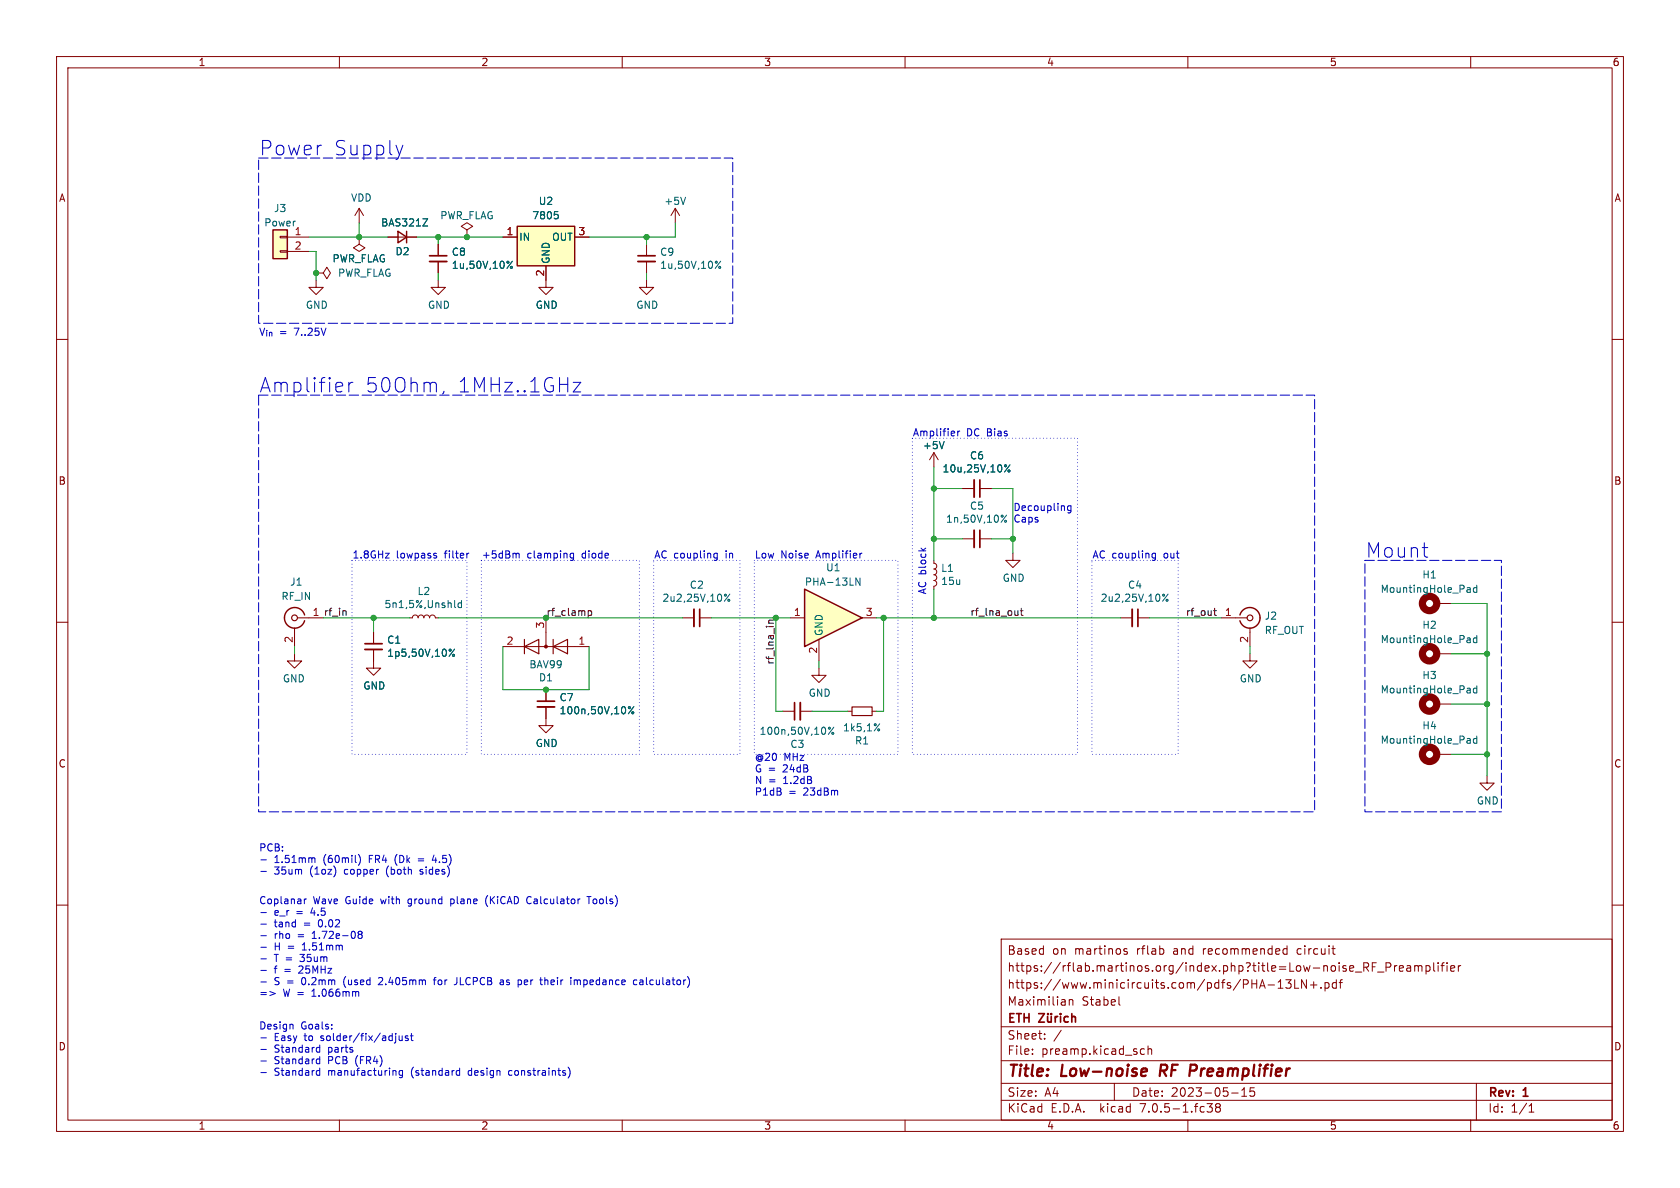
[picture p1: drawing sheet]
<svg xmlns="http://www.w3.org/2000/svg" width="297mm" height="210mm" viewBox="0 0 297 210" stroke-linecap="round" stroke-linejoin="round" font-family="sans-serif">
<g fill="none" stroke="#840000" stroke-width=".18">
<path d="M10 10h277v190h-277zM12 12h273v186h-273zM60 10v2M110 10v2M160 10v2M210 10v2M260 10v2M10 60h2M55.9 48.3h1.2l.7-1.1 .6 1.1-.6 1-.7-1M55.9 48.3h.1M63.5 41.9v1.3l1 .6-1 .7-1-.7 1-.6M63.5 41.9h.1"/>
<path d="M77.5 49.5v1.3h1.2l-1.2 1.3-1.3-1.3h1.3M96.5 49.5v1.3h1.3l-1.3 1.3-1.3-1.3h1.3M114.3 49.5v1.3h1.3l-1.3 1.3-1.3-1.3h1.3M285 60h2M10 110h2M52.1 115.6v1.2h-1.3l1.3 1.3 1.2-1.3h-1.2M52.1 111v3.3M52.6 109.2h4.5M66 114.8v3.3h1.3l-1.3 1.3-1.2-1.3h1.2M66 111.8v2M72.4 109.2h.5l.2-.3 .3-.2 .4 .2 .1 .3 .2-.3 .3-.2 .4 .2 .1 .3 .2-.3 .4-.2 .3 .2 .1 .3 .2-.3 .4-.2 .3 .2 .2 .3h.5M88.9 114.3h15.2"/>
<path d="M96.5 109.2v5.1M144.8 118.1v1.3h1.2l-1.2 1.3-1.3-1.3h1.3M254 106.7h2.5M254 115.6h2.5M285 110h2M138.4 125.7h2.1M141.5 125.7h2M149.9 125.7h.7M154.2 125.7h.7M254 124.5h2.5M254 133.4h2.5M262.9 137.2v1.2h1.3l-1.3 1.3-1.3-1.3h1.3"/>
<path d="M10 160h2M285 160h2M177 166h108v32h-108zM189 176.7v1M189 176.8l.2-.1 .4 .1 .1 .9M197.8 176.2v1.3l.2 .2M199.2 167.8l-.3-.1-.2 .2v.2l.5 .2v.3h-.5M205.5 167.7l.2 .3v.4l-.2 .3M224.2 174.1h1.1M226 174.7h.8M226 173.6l.4-.4v1.5M227.3 173.2h.9l-.5 .6 .5 .1v.7l-.2 .1h-.5l-.2-.1"/>
<path d="M227.5 167.8l-.4-.1-.3 .3v.4l.2 .2h.5M227.5 167.2v1.5M228.9 173.2v1.5h.7M231 173.2v1.5l-.9-1.5v1.5M231.7 174.1h1.1M232.2 173.6v1.1M233.5 174.6v.1M234.2 173.8l.5-.1 .3 .3v.4l-.2 .2h-.6M234.2 173.7v1.5M235.5 167.7h.5M235.7 167.2v1.3l.3 .2M236.2 173.8l-.4-.1-.3 .3v.4l.2 .2h.5"/>
<path d="M236.2 173.2v1.5M236.7 173.7h.6M237.3 173.2l-.3 .2v1.3M242.6 170.9h.5M243.3 170.2h-.7v1.5M243.5 171.8h1.2M245 171l.7-.1 .2-.2-.1-.4-.2-.1h-.6v1.5M246.5 170.7v1M247 170.7l-.3 .1-.2 .2M247.4 171.2l.7-.1-.1-.3-.4-.1-.2 .2 .1 .7h.5M248.7 170.8h.6l.1 .9M249.4 171.1h-.5a.29 .29 0 0 0-.2 .3 .29 .29 0 0 0 .2 .3l.5-.1"/>
<path d="M250.1 170.8l.4-.1 .2 .2M250.1 170.7v1M250.7 170.9l.3-.2 .3 .1 .1 .9M250.7 170.9v.8M252.1 170.8l.4-.1 .3 .3v.4l-.1 .2h-.6M252.1 170.7v1.5M253.5 170.2v1.3l.2 .2M254.2 170.2v.1M254.2 170.7v1M254.7 170.7h.6M255.3 170.2l-.3 .2v1.3M255.8 170.2v.1"/>
<path d="M255.8 170.7v1M256.5 171.2l.7-.1-.1-.3-.4-.1-.2 .2v.7h.6M257.8 170.7v1M258.2 170.7l-.2 .1-.2 .2M60 198v2M110 198v2M160 198v2M177 194.5h108M177 191.5h108M177 187.5h108M177 181.5h108M182.5 186.3v.1"/>
<path d="M182.5 185.5v.1M184.7 183.6v.1M184.7 182.8v.1M187.6 182.1l-1.3 2M197 191.5v3M202.3 185.5l-.4-.1-.3 .3v.4l.1 .2h.6M203 185.5l.2-.1 .3 .1 .1 .9M203 184.9v1.5M210 198v2M213.4 195.1h.9l-.5 .6 .4 .1v.7l-.2 .1h-.4l-.2-.1M215.2 195.7l-.3-.2 .3-.4 .4 .1 .1 .2-.2 .3M215.2 195.7l-.3 .3v.3l.3 .3 .4-.1 .1-.2v-.4l-.2-.2"/>
<path d="M215.2 195.7h.3M217.7 193.2h1.2M219.5 193.8h.9M219.5 192.7l.5-.4v1.5M221 192.3v.7l.2-.1h.5l.1 .6-.3 .3-.5-.1M260 198v2M261 191.5v6.5M270.3 196.6h.9M270.3 195.5l.4-.4v1.5"/>
</g>
<path d="M202.1 188.9l.6 .1v.4l-.9 .1M202.6 190.1l-.6 .1" fill="none" stroke="#840000" stroke-width=".4"/>
<g fill="none" stroke="#840000" stroke-width=".3">
<path d="M64.5 113.8h3.1M140.5 124.2v3.1M183.6 179.2h1l-1 1.5h1M185.2 179.7l.1 .9 .3 .1 .2-.2M185.3 179.2v.1M185.8 179.2v.1M185.8 179.7v1M186.6 179.7v1M187 179.7l-.3 .1-.1 .2M187.5 179.2v.1M187.5 179.7v1M188.8 179.8l-.4-.1-.3 .3v.4l.2 .2h.5"/>
<path d="M189.5 179.8l.2-.1 .4 .1v.9M189.5 179.2v1.5"/>
</g>
<g fill="none" stroke="#006464" stroke-width=".18">
<path d="M79.5 114.8h.1l.2 .1-.2 .2h-.1M80.4 114.8l-1 1.2M80.4 107.2l.2 .2M81.6 106.1v1.3M81.6 106.6h-.4l-.2 .2 .1 .6h.5M259.5 103.9h.2l.2 .2v.6M259.5 112.8h.2l.2 .1v.7M259.9 104.7h-.4M259.9 104.2h-.4M259.9 113.5l-.4 .1M259.9 113.1h-.4M261.1 103.9h-.4l-.2 .2 .1 .6h.5"/>
<path d="M261.1 103.4v1.3M261.1 112.3v1.3M261.1 112.8h-.4l-.2 .2 .1 .5h.5M147.4 128.5l-1 1.3M155.3 128.8l.2 .2-.2 .2M155.5 127.9l-1 1.3M259.5 121.7h.2l.2 .1v.7M259.5 130.5h.2l.2 .2v.7M259.9 122.4l-.4 .1M259.9 122h-.4M259.9 131.3l-.4 .1M259.9 130.8l-.4 .1"/>
<path d="M261.1 121.2v1.3M261.1 130.1v1.3M261.1 121.7h-.4l-.2 .2 .1 .5h.5M261.1 130.6l-.4-.1-.2 .3 .1 .5h.5"/>
<circle cx="80.2" cy="115.8" r=".18"/>
<circle cx="146.6" cy="128.7" r=".18"/>
<circle cx="147.2" cy="129.6" r=".18"/>
</g>
<g fill="none" stroke="#840000" stroke-width="1.3">
<circle cx="252.7" cy="115.6" r="1.27"/>
<circle cx="252.7" cy="106.7" r="1.27"/>
<circle cx="252.7" cy="124.5" r="1.27"/>
<circle cx="252.7" cy="133.3" r="1.27"/>
</g>
<path d="M64.5 114.8h3.1M141.5 124.2v3.1" fill="none" stroke="#840000" stroke-width=".33"/>
<path d="M53.8 108.7a1.81 1.81 0 0 0-2.7-1 1.81 1.81 0 0 0 0 3 1.81 1.81 0 0 0 2.7-1" fill="none" stroke="#840000" stroke-width=".25"/>
<g fill="none" stroke="#840000" stroke-width=".2">
<path d="M92.7 113v2.6M92.7 114.3l2.5-1.3v2.6zM97.8 113v2.6M97.8 114.3l2.5-1.3v2.6zM150.6 125h3.6v1.5h-3.6z"/>
<circle cx="52.1" cy="109.2" r=".51"/>
</g>
<circle cx="96.5" cy="114.3" r=".25" fill="#840000" stroke="#840000" stroke-width=".18"/>
<path d="M142.2 104.1l10.2 5.1-10.2 5.1z" fill="#ffffc2"/>
<path d="M48.3 40.6h2.5v5.1h-2.5zM70.4 40.9l1.5 1-1.5 1zM71.9 40.9v2M91.4 40h10.2v7h-10.2zM142.2 104.1l10.2 5.1-10.2 5.1zM219.2 108.7a1.81 1.81 0 0 1 2.8-1 1.81 1.81 0 0 1 0 3 1.81 1.81 0 0 1-2.8-1" fill="none" stroke="#840000" stroke-width=".25"/>
<g fill="none" stroke="#840000" stroke-width=".18">
<path d="M63.5 36.8l-.8 1.3M63.5 36.8v2.6M63.5 36.8l.8 1.3M119.4 36.8l-.8 1.3M119.4 36.8v2.6M119.4 36.8l.7 1.3M49.5 44.3h1.3v.3h-1.3zM49.5 41.8h1.3v.2h-1.3zM50.8 41.9h3.8M50.8 44.5h3.8M55.9 49.5v1.3h1.2l-1.2 1.3-1.3-1.3h1.3M63.5 41.9h.1"/>
<path d="M68.6 41.9h5.1M77.5 43.2v2M77.5 46.2v2.1M82.5 40.6l1.1-.6-1.1-.6-1 .6 1 .6v1.3M82.5 41.9h.1M88.9 41.9h2.5M96.5 47v2.5M101.6 41.9h2.5M114.3 43.2v2M114.3 46.2v2.1M165.1 99.1v.5l.4 .1 .1 .4-.2 .3-.3 .2 .4 .1 .1 .4-.2 .4-.3 .1 .4 .2 .1 .3-.2 .4-.3 .1 .4 .2 .1 .3-.2 .4-.3 .1v.5M165.1 80l-.8 1.3"/>
<path d="M165.1 80v2.6M165.1 80l.8 1.3M170.2 86.4h2M170.2 95.3h2M173.2 86.4h2.1M173.2 95.3h2.1M179.1 97.8v1.3h1.2l-1.2 1.2-1.3-1.2h1.3M66 111.8v2M66 114.8v2M120.6 109.2h2.1M123.7 109.2h2M139.7 109.2h2.5"/>
<path d="M144.8 113v3.8M152.4 109.2h2.5M198.1 109.2h2.1M201.2 109.2h2M215.9 109.2h4.6M221 115.6v1.2h1.2l-1.2 1.3-1.3-1.3h1.3M221 111v3.3M96.5 125v3.3h1.3l-1.3 1.2-1.3-1.2h1.3M96.5 121.9v2.1"/>
</g>
<g fill="none" stroke="#006464" stroke-width=".18">
<path d="M74.8 38.7h.8l-.8 1.2h.8M98 37.4h.6M98.5 37.9l.2 .2v.3l-.2 .3M121.2 34.9l-.4 1.2M90.6 46.2l-1 1.2M127.4 46.2l-1 1.2M166.9 78l-.4 1.3M177.6 82.2h.2l.2 .1-.2 .2h-.2M178 91.1l-1 1.2M178.6 82.2l-1 1.2M79.5 114.8h.1l.2 .1-.2 .2h-.1M80.4 114.8l-1 1.2"/>
<path d="M128.1 105.1l.1-.1 .2 .2-.2 .2-.1-.1M129 105l-.9 1.3M152 102.2v1.2l-.7-1.2v1.2M205.6 105.1l.1-.1 .2 .2-.2 .2-.1-.1M206.5 105l-1 1.3M112.1 124.9l-1 1.3"/>
<circle cx="90.4" cy="47.3" r=".18"/>
<circle cx="127.2" cy="47.3" r=".18"/>
<circle cx="177.8" cy="92.1" r=".18"/>
<circle cx="178.4" cy="83.3" r=".18"/>
<circle cx="80.2" cy="115.8" r=".18"/>
<circle cx="128.8" cy="106.1" r=".18"/>
<circle cx="206.3" cy="106.1" r=".18"/>
<circle cx="111.3" cy="125.1" r=".18"/>
<circle cx="111.9" cy="126" r=".18"/>
</g>
<path d="M75.9 46.2h3.1M112.8 46.2h3M172.2 84.8v3.1M172.2 93.7v3.1M122.7 107.7v3M200.2 107.7v3M95 125h3" fill="none" stroke="#840000" stroke-width=".33"/>
<path d="M75.9 45.2h3.1M112.8 45.2h3M173.2 84.8v3.1M173.2 93.7v3.1M123.7 107.7v3M201.2 107.7v3M95 124h3" fill="none" stroke="#840000" stroke-width=".3"/>
<g fill="#ffffc2" stroke="#ffffc2" stroke-width=".18">
<path d="M48.3 40.6h2.5v5.1h-2.5z"/>
<path d="M91.4 40h10.2v7h-10.2z"/>
</g>
<circle cx="221" cy="109.2" r=".51" fill="none" stroke="#840000" stroke-width=".2"/>
<path d="M61 107.9l.2 .2v.7M104 107.9v1.3M104 108l.4-.1 .2 .3-.1 .5h-.5M135.9 110.2h.8M136.7 109.6l-.8 .1v.3l.1 .2M180 107.9v.9M180 108.7h-.1M180.4 107.9h.5M180.6 107.5v1.1l.3 .2M214.5 107.9h.5M214.7 107.5v1.1l.3 .2" fill="none" stroke="#0f0f0f" stroke-width=".18"/>
<g fill="none" stroke="#0000c2" stroke-width=".18">
<path d="M71.2 25.7l-.6 1.7M61.7 67.6v1.7M62.4 67.6a.65 .65 0 0 0-.7 .5M78.5 69.2l-.3 .4M101.3 67.6h1.4l-1.4 1.7h1.4M169.3 76.2v.9M169.7 76.2l-.4 .3M68.1 97.8h.7l-.7 .8h.7M76.8 97.8l.3 .1M76.8 98.2l.3 .1 .1 .2-.2 .1h-.2M82.9 97.8l-.4 .2M91.2 98l.2-.2 .3 .1 .1 .7"/>
<path d="M101.4 97.9l-.4-.1-.2 .2 .1 .6h.5M101.4 97.8v1l-.2 .3-.3-.1M126.8 97.9l-.4-.1-.2 .2 .1 .6h.5M126.8 97.8v1l-.2 .3-.3-.1M152 97.8v.8M152.4 97.8l-.4 .2M162.8 96.9l.5 .5M163.7 96.9l-.5 .4M189.3 89.4v1l-.2 .3-.3-.1M189.3 89.5l-.3-.1-.3 .2 .1 .6h.5M204.3 97.9l-.4-.1-.2 .2 .1 .6h.5M204.3 97.8v1l-.3 .3-.3-.1"/>
<path d="M251.4 96.8h1M252.2 98.5h.2M46.1 152h1M46.1 154h1M53.3 153.7v.8M53.8 158.9v.9M54.2 158.9l-.4 .3M55.2 151.7h.4l.1 .8M59.3 153.6l.1 .6-.2 .4M63.4 151a1.46 1.46 0 0 1 0 2M93.2 158.8v.7M102.5 158.9l-.3 .3"/>
<path d="M103.8 158.5h.7M46.1 161.3h1M46.1 163.4h1M46.1 165.4h1M46.1 167.5h1M46.1 169.5h1M46.1 171.5h1M46.1 173.6h1M47.7 175.3l1 .3-1 .4M60.3 167.1l.2 .2v.6M62.8 164.9v.8M62.9 175.3h.5v.8"/>
<path d="M63.5 165.2l-.2-.3 .2-.3h.3l.2 .3-.2 .3M63.5 165.2l-.2 .2 .1 .4 .1 .1h.3l.2-.2v-.3l-.2-.2M63.5 165.2h.3M75 173.2l.2 .2v.7M80.3 174.1h.1M88.6 173.2l-.1 .1M88.6 173.6l-.2 .2 .2 .3M91.6 174l.4 .1M91.6 173.2v1.3M92 173.2l-.4 .1M95.4 173.2h.5M95.6 172.8v1.1l.3 .2"/>
<path d="M100.9 172.8v.1M100.9 173.2v.9M112.6 173.3l-.4-.1-.2 .3 .1 .5h.5M121.8 173l.1 .5-.1 .7M46.1 183.5h1M46.1 185.5h1M46.1 187.6h1M46.1 189.6h1M51.6 181.1l.2 .1v.7M56 185.9h.5M56 185.2h.5M56 188h.5"/>
<path d="M56 187.3h.5M56 190h.5M56 189.3h.5M56.5 184.7v1.3M56.5 186.8v1.2M56.5 188.8v1.3M58.6 181.8v.1M58.6 181.1v.1M69.6 189.2l.4 .2v.7M69.9 182.7v.1M69.9 183.1v1.1l-.2 .2M70.6 183.1v.8l.3 .1 .2-.2"/>
<path d="M71.1 183.1v.9M71.2 189.3l-.4-.1-.2 .3 .1 .5h.5M71.2 189.2v1.1l-.3 .2-.3-.1M72.1 183.2l-.3-.1-.2 .2 .1 .2 .4 .1v.3h-.5M72.6 183.1h.4M72.7 182.7v1.1l.3 .2M80.7 189.8l.2 .3 .4-.1M81.3 189.3l-.4-.1-.2 .3M81.3 188.8v1.3M99.8 189.7l.2 .1-.2 .3M99.8 189.2l.1 .1M100.4 188.6a1.46 1.46 0 0 1 0 2"/>
</g>
<path d="M45.7 27.9h83.8v29.3h-83.8v-29.3M45.7 69.9h186.7v73.6h-186.7v-73.6M241.3 99.1h24.1v44.4h-24.1v-44.4" fill="none" stroke="#0000c2" stroke-width=".18" stroke-dasharray="1.7 .6"/>
<path d="M161.3 77.5h29.2v55.9h-29.2v-55.9M62.2 99.1h20.3v34.3h-20.3v-34.3M85.1 99.1h27.9v34.3h-27.9v-34.3M115.6 99.1h15.2v34.3h-15.2v-34.3M133.3 99.1h25.4v34.3h-25.4v-34.3M193 99.1h15.3v34.3h-15.3v-34.3" fill="none" stroke="#0000c2" stroke-width=".18" stroke-dasharray="0 .6"/>
<g fill="none" stroke="#009600" stroke-width=".18">
<path d="M63.5 39.4v2.5M119.4 39.4v2.5h-15.3M54.6 44.5h1.3v5M54.6 41.9h14M73.7 41.9h15.2M77.5 41.9v1.3M77.5 48.3v1.2M114.3 41.9v1.3M114.3 48.3v1.2M165.1 82.6v16.5M165.1 95.3h5.1M165.1 86.4h5.1"/>
<path d="M175.3 86.4h3.8v11.4M175.3 95.3h3.8M52.1 114.3v1.3M57.1 109.2h15.3M66 109.2v2.6M77.5 109.2h43.1M88.9 114.3v7.6h15.2v-7.6M125.7 109.2h14M137.2 109.2v16.5h1.2M144.8 116.8v1.3M154.9 109.2h43.2M156.2 109.2v16.5h-1.3"/>
<path d="M165.1 104.1v5.1M203.2 109.2h12.7M221 114.3v1.3M256.5 106.7h6.4v30.5M256.5 115.6h6.4M143.5 125.7h6.4M256.5 124.5h6.4M256.5 133.4h6.4"/>
</g>
<g fill="#009600" stroke="#009600" stroke-width=".18">
<circle cx="262.9" cy="115.6" r=".46"/>
<circle cx="262.9" cy="124.5" r=".46"/>
<circle cx="179.1" cy="95.3" r=".46"/>
<circle cx="165.1" cy="109.2" r=".46"/>
<circle cx="165.1" cy="95.3" r=".46"/>
<circle cx="165.1" cy="86.4" r=".46"/>
<circle cx="262.9" cy="133.4" r=".46"/>
<circle cx="156.2" cy="109.2" r=".46"/>
<circle cx="66" cy="109.2" r=".46"/>
<circle cx="114.3" cy="41.9" r=".46"/>
<circle cx="82.5" cy="41.9" r=".46"/>
<circle cx="63.5" cy="41.9" r=".46"/>
<circle cx="77.5" cy="41.9" r=".46"/>
<circle cx="55.9" cy="48.3" r=".46"/>
<circle cx="137.2" cy="109.2" r=".46"/>
<circle cx="96.5" cy="121.9" r=".46"/>
</g>
<g font-size="3.5" fill="#0000c2">
<text x="45.7" y="27.7">Power</text>
<text x="58.8" y="27.7">Supply</text>
<text x="45.7" y="69.6">Amplifier</text>
<text x="64.3" y="69.6">50Ohm,</text>
<text x="80.5" y="69.6">1MHz..1GHz</text>
<text x="241.3" y="98.8">Mount</text>
</g>
<g font-size="2.8" fill="#840000">
<text x="178" y="190.8">Title:</text>
<text x="187.5" y="190.8">Low-noise</text>
<text x="205.5" y="190.8">RF Preamplifier</text>
</g>
<g font-size="2.1" fill="#840000">
<text x="178" y="171.9">https://rflab.martinos.org/index.php?title=Low-noise_RF_Preamplifier</text>
<text x="178" y="168.9">Based</text>
<text x="185.9" y="168.9">on</text>
<text x="189.9" y="168.9">martinos</text>
<text x="200.9" y="168.9">rflab</text>
<text x="207.4" y="168.9">and</text>
<text x="212.7" y="168.9">recommended</text>
<text x="229.4" y="168.9">circuit</text>
<text x="178" y="177.9">Maximilian</text>
<text x="178" y="174.9">https://www.minicircuits.com/pdfs/PHA-13LN+.pdf</text>
<text x="191.2" y="177.9">Stabel</text>
<text x="178" y="183.9">Sheet:</text>
<text x="178" y="181.1">ETH</text>
<text x="178" y="186.6">File:</text>
<text x="184" y="186.6">preamp.kicad_sch</text>
<text x="178" y="196.8">KiCad</text>
<text x="178" y="194">Size:</text>
<text x="184.6" y="194">A4</text>
<text x="185.7" y="196.8">E.D.A.</text>
<text x="194.4" y="196.8">kicad</text>
<text x="200" y="194">Date:</text>
<text x="201.5" y="196.8">7.0.5-1.fc38</text>
<text x="206.9" y="194">2023-05-15</text>
<text x="263" y="194.2">Rev:</text>
<text x="263" y="196.8">Id:</text>
<text x="267" y="196.8">1/1</text>
<text x="269.2" y="194.2">1</text>
</g>
<g font-size="1.8" fill="#840000">
<text x="35" y="11.8">1</text>
<text x="85" y="11.8">2</text>
<text x="135" y="11.8">3</text>
<text x="185" y="11.8">4</text>
<text x="235" y="11.8">5</text>
<text x="285" y="11.8">6</text>
<text x="10.4" y="35.8">A</text>
<text x="285.4" y="35.8">A</text>
<text x="10.3" y="85.8">B</text>
<text x="285.3" y="85.8">B</text>
<text x="10.3" y="135.8">C</text>
<text x="285.3" y="135.8">C</text>
<text x="10.3" y="185.8">D</text>
<text x="285.3" y="185.8">D</text>
<text x="35" y="199.8">1</text>
<text x="85" y="199.8">2</text>
<text x="135" y="199.8">3</text>
<text x="185" y="199.8">4</text>
<text x="235" y="199.8">5</text>
<text x="285" y="199.8">6</text>
</g>
<g font-size="1.8" fill="#006464">
<text x="62" y="35.8">VDD</text>
<text x="46.7" y="40.2">Power</text>
<text x="48.4" y="37.7">J3</text>
<text x="67.3" y="40.2">BAS321Z</text>
<text x="77.8" y="38.9">PWR_FLAG</text>
<text x="94" y="38.9">7805</text>
<text x="95.2" y="36.4">U2</text>
<text x="117.4" y="36.4">+5V</text>
<text x="58.7" y="46.5">PWR_FLAG</text>
<text x="69.9" y="45.3">D2</text>
<text x="79.8" y="45.4">C8</text>
<text x="79.8" y="47.7">1u,50V,10%</text>
<text x="91.7" y="42.7">IN</text>
<text x="97.3" y="46.7" transform="rotate(-90 97.3 46.7)">GND</text>
<text x="97.6" y="42.7">OUT</text>
<text x="116.6" y="45.4">C9</text>
<text x="116.6" y="47.7">1u,50V,10%</text>
<text x="59.7" y="49.1">PWR_FLAG</text>
<text x="54" y="54.7">GND</text>
<text x="75.6" y="54.7">GND</text>
<text x="94.6" y="54.7">GND</text>
<text x="112.4" y="54.7">GND</text>
<text x="163.1" y="79.6">+5V</text>
<text x="166.6" y="83.7">10u,25V,10%</text>
<text x="171.4" y="81.4">C6</text>
<text x="167.2" y="92.6">1n,50V,10%</text>
<text x="171.4" y="90.3">C5</text>
<text x="146" y="101.2">U1</text>
<text x="166.3" y="101.3">L1</text>
<text x="49.7" y="106.2">RF_IN</text>
<text x="51.2" y="103.7">J1</text>
<text x="67.9" y="107.7">5n1,5%,Unshld</text>
<text x="73.7" y="105.3">L2</text>
<text x="117" y="106.5">2u2,25V,10%</text>
<text x="121.9" y="104.2">C2</text>
<text x="142.2" y="103.7">PHA-13LN</text>
<text x="166.3" y="103.6">15u</text>
<text x="177.2" y="103">GND</text>
<text x="194.5" y="106.5">2u2,25V,10%</text>
<text x="199.4" y="104.2">C4</text>
<text x="244" y="105">MountingHole_Pad</text>
<text x="251.4" y="102.4">H1</text>
<text x="68.4" y="114">C1</text>
<text x="145.6" y="112.5" transform="rotate(-90 145.6 112.5)">GND</text>
<text x="223.5" y="109.7">J2</text>
<text x="223.5" y="112.2">RF_OUT</text>
<text x="244" y="113.9">MountingHole_Pad</text>
<text x="251.4" y="111.3">H2</text>
<text x="68.4" y="116.3">1p5,50V,10%</text>
<text x="93.5" y="118.3">BAV99</text>
<text x="49.9" y="120.8">GND</text>
<text x="64.2" y="122.1">GND</text>
<text x="95.2" y="120.6">D1</text>
<text x="98.9" y="124.1">C7</text>
<text x="142.9" y="123.3">GND</text>
<text x="219.1" y="120.8">GND</text>
<text x="244" y="122.7">MountingHole_Pad</text>
<text x="251.4" y="120.2">H3</text>
<text x="98.9" y="126.4">100n,50V,10%</text>
<text x="134.2" y="130.1">100n,50V,10%</text>
<text x="149" y="129.5">1k5,1%</text>
<text x="151.1" y="131.8">R1</text>
<text x="244" y="131.6">MountingHole_Pad</text>
<text x="251.4" y="129.1">H4</text>
<text x="94.6" y="132.2">GND</text>
<text x="139.7" y="132.4">C3</text>
<text x="261" y="142.4">GND</text>
</g>
<g font-size="1.8" fill="#a90000">
<text x="52" y="41.7">1</text>
<text x="89.5" y="41.7">1</text>
<text x="102.2" y="41.7">3</text>
<text x="52" y="44.2">2</text>
<text x="96.3" y="48.9" transform="rotate(-90 96.3 48.9)">2</text>
<text x="51.8" y="113.7" transform="rotate(-90 51.8 113.7)">2</text>
<text x="96.3" y="111.2" transform="rotate(-90 96.3 111.2)">3</text>
<text x="140.3" y="109">1</text>
<text x="153" y="109">3</text>
<text x="216.5" y="109">1</text>
<text x="220.7" y="113.7" transform="rotate(-90 220.7 113.7)">2</text>
<text x="89.5" y="114">2</text>
<text x="102.2" y="114">1</text>
<text x="144.5" y="115.6" transform="rotate(-90 144.5 115.6)">2</text>
</g>
<g font-size="1.8" fill="#0000c2">
<text x="45.7" y="59.4">V_{in}</text>
<text x="49.3" y="59.4">=</text>
<text x="52" y="59.4">7..25V</text>
<text x="161.3" y="77.2">Amplifier</text>
<text x="170.8" y="77.2">DC Bias</text>
<text x="179.1" y="90.4">Decoupling</text>
<text x="179.1" y="92.5">Caps</text>
<text x="62.2" y="98.8">1.8GHz</text>
<text x="70" y="98.8">lowpass</text>
<text x="78.6" y="98.8">filter</text>
<text x="85.1" y="98.8">+5dBm</text>
<text x="93.1" y="98.8">clamping</text>
<text x="102.8" y="98.8">diode</text>
<text x="115.6" y="98.8">AC coupling</text>
<text x="128.2" y="98.8">in</text>
<text x="133.3" y="98.8">Low</text>
<text x="138" y="98.8">Noise</text>
<text x="144.2" y="98.8">Amplifier</text>
<text x="193" y="98.8">AC coupling</text>
<text x="205.7" y="98.8">out</text>
<text x="163.8" y="105.2" transform="rotate(-90 163.8 105.2)">AC block</text>
<text x="133.3" y="134.6">@20</text>
<text x="133.3" y="136.6">G =</text>
<text x="138.4" y="136.6">24dB</text>
<text x="138.5" y="134.6">MHz</text>
<text x="133.3" y="138.7">N =</text>
<text x="133.3" y="140.7">P1dB</text>
<text x="138.4" y="138.7">1.2dB</text>
<text x="139.3" y="140.7">=</text>
<text x="142" y="140.7">23dBm</text>
<text x="45.7" y="150.6">PCB:</text>
<text x="48.4" y="152.6">1.51mm</text>
<text x="48.4" y="154.7">35um</text>
<text x="54.7" y="154.7">(1oz)</text>
<text x="57.1" y="152.6">(60mil)</text>
<text x="60.9" y="154.7">copper</text>
<text x="65.3" y="152.6">FR4</text>
<text x="68.4" y="154.7">(both</text>
<text x="69.9" y="152.6">(Dk</text>
<text x="74.2" y="152.6">=</text>
<text x="74.5" y="154.7">sides)</text>
<text x="76.8" y="152.6">4.5)</text>
<text x="45.7" y="159.9">Coplanar</text>
<text x="48.4" y="162">e_r</text>
<text x="52.3" y="162">=</text>
<text x="55" y="162">4.5</text>
<text x="55.3" y="159.9">Wave Guide</text>
<text x="67.4" y="159.9">with</text>
<text x="72.3" y="159.9">ground</text>
<text x="79.9" y="159.9">plane</text>
<text x="86.2" y="159.9">(KiCAD</text>
<text x="93.7" y="159.9">Calculator</text>
<text x="104.6" y="159.9">Tools)</text>
<text x="48.4" y="164">tand</text>
<text x="48.4" y="166.1">rho</text>
<text x="52.6" y="166.1">=</text>
<text x="53.7" y="164">=</text>
<text x="55.2" y="166.1">1.72e-08</text>
<text x="56.3" y="164">0.02</text>
<text x="48.4" y="168.1">H =</text>
<text x="48.4" y="170.1">T =</text>
<text x="48.4" y="172.2">f</text>
<text x="50.2" y="172.2">=</text>
<text x="52.9" y="172.2">25MHz</text>
<text x="53.1" y="170.1">35um</text>
<text x="53.5" y="168.1">1.51mm</text>
<text x="45.7" y="176.3">=&gt;</text>
<text x="48.4" y="174.2">S =</text>
<text x="50" y="176.3">W =</text>
<text x="53.4" y="174.2">0.2mm</text>
<text x="55.2" y="176.3">1.066mm</text>
<text x="60.9" y="174.2">(used</text>
<text x="67.2" y="174.2">2.405mm</text>
<text x="77.1" y="174.2">for</text>
<text x="80.9" y="174.2">JLCPCB</text>
<text x="89.1" y="174.2">as</text>
<text x="92.3" y="174.2">per</text>
<text x="96.5" y="174.2">their</text>
<text x="101.9" y="174.2">impedance</text>
<text x="113.2" y="174.2">calculator)</text>
<text x="45.7" y="182.1">Design</text>
<text x="48.4" y="184.1">Easy</text>
<text x="53.1" y="182.1">Goals:</text>
<text x="53.8" y="184.1">to</text>
<text x="56.7" y="184.1">solder/fix/adjust</text>
<text x="48.4" y="186.2">Standard</text>
<text x="48.4" y="188.2">Standard</text>
<text x="48.4" y="190.2">Standard</text>
<text x="57.9" y="186.2">parts</text>
<text x="57.9" y="188.2">PCB</text>
<text x="57.9" y="190.2">manufacturing</text>
<text x="62.9" y="188.2">(FR4)</text>
<text x="72.7" y="190.2">(standard</text>
<text x="82.9" y="190.2">design</text>
<text x="90.2" y="190.2">constraints)</text>
</g>
<g font-size="1.8" fill="#0f0f0f">
<text x="55.2" y="109">1 rf_in</text>
<text x="171.4" y="109">rf_lna_out</text>
<text x="209.5" y="109">rf_out</text>
<text x="136.9" y="117.5" transform="rotate(-90 136.9 117.5)">rf_lna_in</text>
</g>
<text font-size="1.8" fill="#009600" x="96.5" y="109">rf_clamp</text>
</svg>
